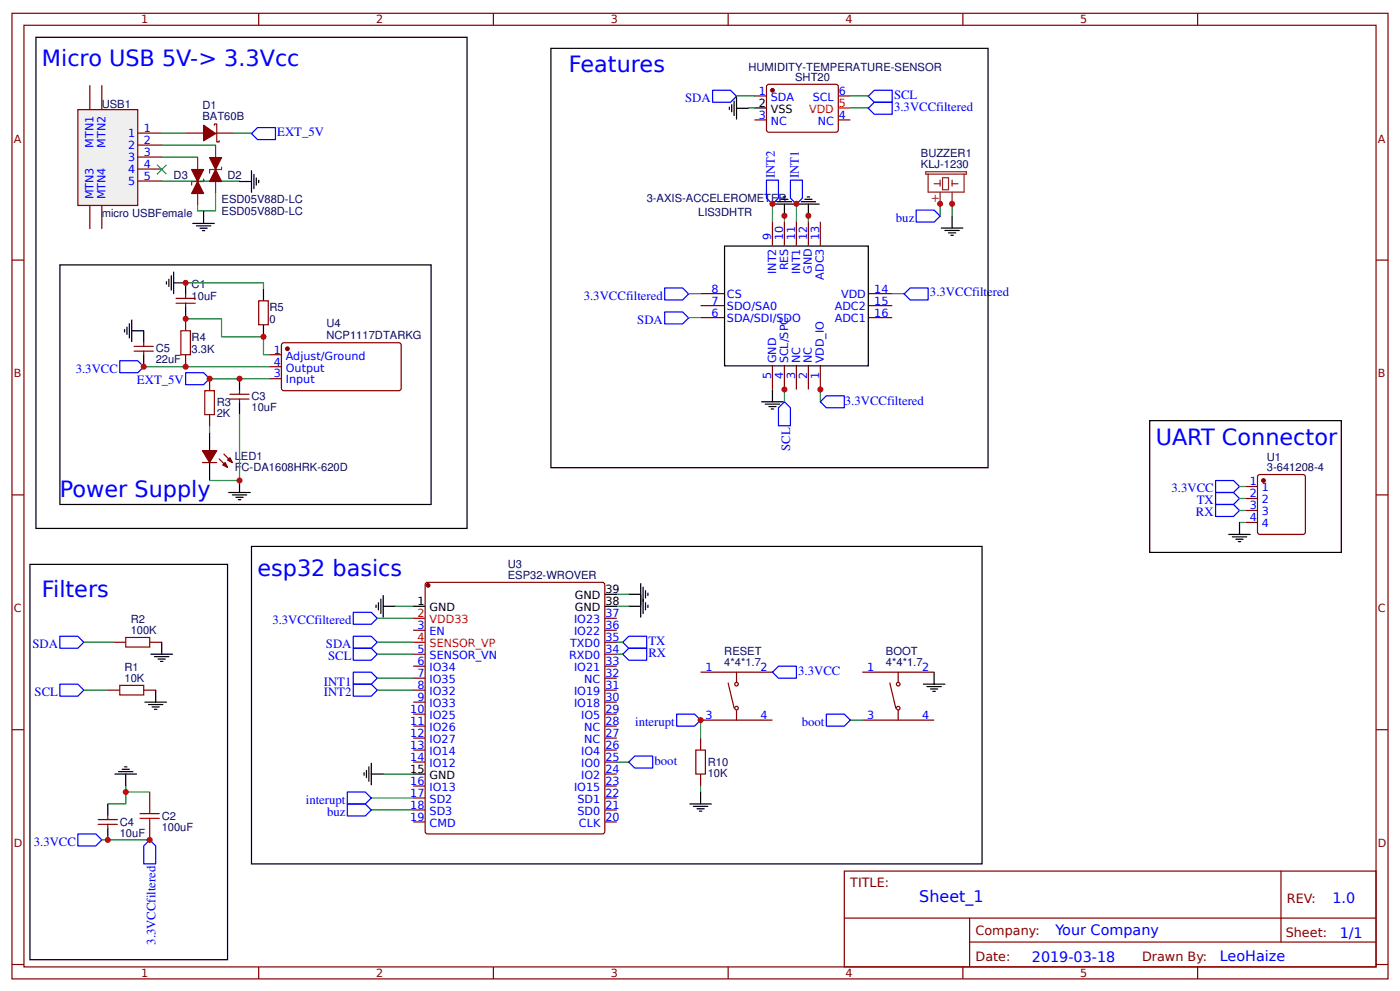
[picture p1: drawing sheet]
<svg xmlns="http://www.w3.org/2000/svg" width="309mm" height="219mm" viewBox="0 0 309 219" stroke-linecap="round" stroke-linejoin="round" font-family="sans-serif">
<g fill="none" stroke="#800" stroke-width=".26">
<path d="M2.6 2.9h304.1v213.3h-304.1zM5.3 5.6h298.7v207.9h-298.7zM57.1 2.9v2.7M109 2.9v2.7M160.9 2.9v2.7M169.6 18.7h15.3l.3 .4-.1 9.8-.4 .3-15.1-.1-.3-.4v-9.6zM212.7 2.9v2.7M264.6 2.9v2.7M166.7 21.2h2.6M166.7 26.5h2.6M185.2 21.2h2.7M185.2 26.5h2.7"/>
<path d="M2.6 57.4h2.7M170.7 49v5.3M173.3 49v5.3M175.9 49v5.3M178.6 49v5.3M181.2 49v5.3M304 57.4h2.7M29.6 77.5h4.3M29.6 76.5h4.3M31.7 75.7v.8M31.7 77.5v.8M38.9 67h4.2"/>
<path d="M38.9 65.9h4.2M41 65.1v.8M41 67v.8M41 70.4v2.7M41 78.3v2.7M57.1 66.4h2.2v5.3h-2.2zM59.5 78.3h2.7M62.4 75.8h26l.2 .4v9.8l-.5 .3-25.7-.1-.2-.4v-9.6zM154.8 70.1h5.3M154.8 67.5h5.3M154.8 64.8h5.3M191.8 70.1h5.3"/>
<path d="M191.8 67.5h5.3M191.8 64.8h5.3M46.3 83.6v2.7M46.3 91.6v2.6M50.8 88.1h4.2M50.8 87.1h4.2M52.9 86.3v.8M52.9 88.1v.8M59.5 81h2.7M59.5 83.6h2.7M170.7 80.7v5.3M173.3 80.7v5.3"/>
<path d="M175.9 80.7v5.3M178.6 80.7v5.3M181.2 80.7v5.3M2.6 109.3h2.7M44.7 102.2h3.2M48.4 101.4l1.9 1.8M49.5 100.3l1.8 1.9M304 109.3h2.7M23.8 152.4h2.7M25.1 141.8h2.7M31.7 152.4h2.7M33.1 141.8h2.6"/>
<path d="M154.8 159h15.9M154.8 148.5h15.9M160.9 150.8l1.3 5.6M162.7 148.5v2.1M162.7 156.9v2.1M2.6 161.2h2.7M33.1 174.9v2.7M304 161.2h2.7M21.7 182.1h4.2M21.7 181h4.2M23.8 180.2v.8M23.8 182.1v.8"/>
<path d="M33.1 182.9v2.6M186.5 192.4h117.5v21.1h-117.5zM283 192.4v15.7M2.6 213h2.7M57.1 213.5v2.7M109 213.5v2.7M160.9 213.5v2.7M186.6 202.8h117.3M212.7 213.5v2.7M214.2 208.1h89.7M214.2 202.8v10.5M264.6 213.5v2.7"/>
<path d="M304 213h2.7"/>
<circle cx="162.7" cy="156.4" r=".4"/>
<circle cx="162.7" cy="151.1" r=".4"/>
</g>
<g fill="none" stroke="#000" stroke-width=".26">
<path d="M161.1 23.6v.6M161.7 23.1v1.6M162.2 22.3v3.2M162.7 23.9h2.7M162.7 21.5v4.8M166.7 23.8h2.6M13.2 58.5h82v52.9h-82zM160.1 54.3h31.7v26.5h-31.7zM170.9 45.1h4.8M171.7 44.5h3.2M172.5 44h1.6M173 43.5h.6"/>
<path d="M173.3 45.1v2.6M176.2 45.1h4.8M177 44.5h3.2M177.8 44h1.6M178.3 43.5h.6M178.6 45.1v2.6M208 50.4h4.7M208.8 50.9h3.1M209.5 51.4h1.6M210.1 52h.5M210.3 47.7v2.7M27.5 72.8v.5"/>
<path d="M28 72.3v1.5M28.6 71.5v3.1M29.1 73.1h2.6v2.6M29.1 70.7v4.7M31.7 78.3v2.7M36.8 62.2v.5M37.3 61.7v1.6M37.8 60.9v3.2M38.4 62.5h2.6v2.6M38.4 60.1v4.7M41 67.8v2.6M58.2 63.8v2.6"/>
<path d="M58.2 71.7v2.7M46.3 95.5v4M52.9 83.6v2.7M52.9 88.9v2.7M168.3 88.7h4.7M169.1 89.3h3.1M169.9 89.8h1.5M170.4 90.3h.5M170.7 86.1v2.6M46.3 102.2v3.9M50.5 108.8h4.8M51.3 109.3h3.2"/>
<path d="M52.1 109.8h1.6M52.7 110.4h.5M52.9 106.1v2.7M6.6 124.6h43.7v87.4h-43.7zM83.1 133.6v.6M83.6 133.1v1.6M84.1 132.3v3.2M84.7 133.9h2.6M84.7 131.5v4.8M138.9 131.3h2.7M138.9 133.9h2.7M141.6 128.9v7.4"/>
<path d="M142.1 129.7v5.8M142.6 130.5v1.6M142.6 133.1v1.6M143.1 131v.5M143.1 133.6v.6M32 155.1h4.8M32.8 155.6h3.2M33.3 144.5h4.8M33.6 156.1h1.6M34.1 156.7h.6M34.1 145h3.2M34.4 152.4v2.7"/>
<path d="M34.9 145.5h1.6M35.5 146.1h.5M35.7 141.8v2.7M23.8 177.6v2.6M25.4 170.9h4.8M26.2 170.4h3.2M27 169.9h1.6M27.5 169.4h.5M27.8 170.9v2.7M80.4 170.7v.5M81 170.2v1.5M81.5 169.4v3.1"/>
<path d="M82 170.9h2.7M82 168.6v4.7M23.8 182.9v2.6"/>
</g>
<g fill="none" stroke="#080" stroke-width=".26">
<path d="M162.7 21.2h4M165.4 23.8h1.3M187.9 21.2h3.9M187.9 23.8h3.9M170.7 45v4M173.3 47.7v1.3M175.9 45v4M178.6 47.7v1.3M210.3 45v2.7M41 70.4h7.9v4h9.3v3.9h1.3M41 62.5h17.2v1.3M152.1 70.1h2.7"/>
<path d="M152.1 64.8h2.7M197.1 64.8h2.7M31.7 81h27.8M46.3 83.6h13.2M46.3 94.2v1.3M52.9 91.6v14.5h-6.6M173.3 86v2.7M181.2 86v2.7M83.3 136.6h8M87.3 133.9h4M136.3 131.3h2.6M136.3 133.9h2.6"/>
<path d="M18.5 141.8h6.6M18.5 152.4h5.3M83.3 144.5h8M83.3 141.8h8M83.3 152.4h8M83.3 149.8h8M27.8 173.6v1.3h5.3M27.8 174.9v2.7h-4M84.7 170.9h6.6M22.5 185.5h10.6"/>
</g>
<g fill="none" stroke="#00f" stroke-width=".26">
<path d="M157.4 19.9h4l1.3 1.4-1.3 1.3h-4zM169.3 39.8h2.7v4l-1.3 1.3-1.4-1.3zM174.6 39.8h2.7v4l-1.4 1.3-1.3-1.3zM191.8 21.3l1.3-1.4h4v2.7h-4zM191.8 23.9l1.3-1.3h4v2.6h-4zM26.5 79.7h3.9l1.3 1.3-1.3 1.3h-3.9zM146.8 68.9h4l1.3 1.3-1.3 1.3h-4zM146.8 63.6h4l1.3 1.3-1.3 1.3h-4zM201.1 63.6h4v2.6h-4l-1.3-1.3zM41 82.3h4l1.3 1.3-1.3 1.4h-4zM173.3 88.7l1.3 1.4v3.9h-2.6v-3.9zM181.2 88.7l1.4-1.3h3.9v2.7h-3.9z"/>
<path d="M78.1 135.2h3.9l1.3 1.4-1.3 1.3h-3.9zM13.2 151.1h4l1.3 1.3-1.3 1.3h-4zM13.2 140.5h4l1.3 1.3-1.3 1.4h-4zM78.1 143.2h3.9l1.3 1.3-1.3 1.3h-3.9zM78.1 140.5h3.9l1.3 1.3-1.3 1.4h-3.9zM78.1 151.1h3.9l1.3 1.3-1.3 1.3h-3.9zM78.1 148.5h3.9l1.3 1.3-1.3 1.3h-3.9zM17.2 184.2h4l1.3 1.3-1.3 1.3h-4zM33.1 185.5l1.3 1.3v4h-2.7v-4z"/>
</g>
<path d="M204.5 37.9h9v.6h-9zM205.1 38.5v3.9h7.9v-3.9M207.7 39.8v1.3M208.2 39.3h1.3v2.6h-1.3zM210.3 39.8v1.3M206.4 40.6h1.3M207.7 42.4v2.6M210.3 40.6h1.4M210.3 42.4v2.6" fill="none" stroke="#8d2323" stroke-width=".26"/>
<g fill="#800" stroke="#800" stroke-width=".26">
<path d="M44.7 99.5h3.2l-1.6 2.7z"/>
<path d="M49.7 102.2l.6 1-1.1-.5z"/>
<path d="M50.3 101.6l.5-.5 .5 1.1z"/>
<circle cx="170.7" cy="19.9" r=".4"/>
<circle cx="63.5" cy="77" r=".4"/>
</g>
<path d="M185.2 23.8h2.7" fill="none" stroke="#f00" stroke-width=".26"/>
<path d="M40 73.1h2.1v5.2h-2.1zM45.2 86.3h2.2v5.3h-2.2zM26.5 151.4h5.2v2.1h-5.2zM27.8 140.8h5.3v2.1h-5.3zM31 179.7h4.2M33.1 177.6v2.1M31 180.7h4.2M33.1 180.7v2.2" fill="none" stroke="#a00000" stroke-width=".26"/>
<path d="M17.2 24.2h13.2v21.2h-13.2z" fill="#efefef" stroke="#800" stroke-width=".26"/>
<g fill="none" stroke="#800" stroke-width=".26">
<path d="M19.8 18.8v5.3M22.5 18.8v5.3M30.4 29.4h5.3M30.4 32h5.3M30.4 34.7h5.3M30.4 37.3h5.3M30.4 40h5.3M41 29.4h4M47.4 27.7v-.3h.5v4h.5v-.3M47.6 29.4h4M19.8 45.3v5.3M22.5 45.3v5.3"/>
<path d="M275.2 107.4h2.6M275.2 110.1h2.6M275.2 112.7h2.6M275.2 115.4h2.6M277.9 105.1l.4-.3h9.6l.4 .3 .1 12.4-.3 .5h-9.8l-.4-.2zM91.3 139.2h2.6M94.2 128.7l38.9-.1 .4 .3 .1 54.7-.2 .5-38.9 .1-.5-.3-.1-54.8zM133.6 139.2h2.7M133.6 136.6h2.7M91.3 144.5h2.6M91.3 147.1h2.6M91.3 149.8h2.6"/>
<path d="M91.3 152.4h2.6M91.3 155.1h2.6M91.3 157.7h2.6M133.6 144.5h2.7M133.6 147.1h2.7M133.6 149.8h2.7M133.6 152.4h2.7M133.6 155.1h2.7M133.6 157.7h2.7M133.6 141.8h2.7M190.5 159h15.9M190.5 148.5h15.9"/>
<path d="M196.6 150.8l1.3 5.6M198.4 148.5v2.1M198.4 156.9v2.1M91.3 160.4h2.6M91.3 163h2.6M91.3 165.7h2.6M91.3 168.3h2.6M91.3 173.6h2.6M91.3 176.2h2.6M91.3 178.9h2.6M133.6 160.4h2.7M133.6 163h2.7"/>
<path d="M133.6 165.7h2.7M133.6 168.3h2.7M133.6 173.6h2.7M133.6 176.2h2.7M133.6 178.9h2.7M133.6 170.9h2.7M154.8 163v2.7M154.8 170.9v2.7M91.3 181.5h2.6M133.6 181.5h2.7"/>
<circle cx="198.4" cy="156.4" r=".4"/>
<circle cx="198.4" cy="151.1" r=".4"/>
</g>
<g fill="#800" stroke="#800" stroke-width=".26">
<path d="M45 27.7l2.6 1.8-2.6 1.6z"/>
<path d="M46.3 34.8h2.6l-1.3 2.6z"/>
<path d="M47.6 37.4l1.3 2.7h-2.6z"/>
<path d="M42.3 37.4h2.7l-1.3 2.7z"/>
<path d="M43.7 40.1l1.3 2.6h-2.7z"/>
<circle cx="94.6" cy="129.3" r=".4"/>
<circle cx="279.1" cy="106.1" r=".4"/>
</g>
<g fill="none" stroke="#080" stroke-width=".26">
<path d="M35.7 29.4h5.3M35.7 40h17.2M35.7 32h11.9M35.7 34.7h8M51.6 29.4h4M47.6 42.6v4h-3.9v-1.3M207.7 45v2.7M273.8 107.4h1.4M273.8 110.1h1.4M273.8 112.7h1.4M273.8 115.4h1.4M136.3 141.8h1.3"/>
<path d="M136.3 144.5h1.3M154.8 159v4M187.9 159h2.6M82 178.9h9.3M82 176.2h9.3M136.3 168.3h2.6M154.8 173.6v1.3"/>
</g>
<g fill="none" stroke="#00f" stroke-width=".26">
<path d="M55.6 29.5l1.3-1.3h4v2.6h-4zM202.4 46.4h4l1.3 1.3-1.3 1.3h-4zM268.6 106.1h3.9l1.3 1.3-1.3 1.4h-3.9zM268.6 108.8h3.9l1.3 1.3-1.3 1.3h-3.9zM268.6 111.4h3.9l1.3 1.3-1.3 1.4h-3.9zM137.6 141.8l1.3-1.3h4v2.7h-4zM137.6 144.5l1.3-1.3h4v2.6h-4zM149.5 157.7h4l1.3 1.3-1.3 1.4h-4zM170.7 148.5l1.3-1.4h3.9v2.7h-3.9zM182.6 157.7h3.9l1.4 1.3-1.4 1.4h-3.9zM76.7 177.6h4l1.3 1.3-1.3 1.3h-4zM76.7 174.9h4l1.3 1.3-1.3 1.4h-4z"/>
<path d="M138.9 168.3l1.3-1.3h4v2.6h-4z"/>
</g>
<g fill="none" stroke="#000" stroke-width=".26">
<path d="M7.9 8.2h95.3v108.5h-95.3zM121.7 10.7h96.6v92.6h-96.6zM55.6 37.7v4.8M56.1 38.5v3.2M56.6 39.3v1.6M57.1 39.8v.6M42.6 49.3h4.8M43.4 49.9h3.2M44.2 50.4h1.6M44.7 50.9h.5M45 46.7v2.6M52.9 40.1h2.7"/>
<path d="M254 92.9h42.3v29.1h-42.3zM271.5 118h4.7M272.3 118.6h3.1M273 119.1h1.6M273.6 119.6h.5M273.8 115.4v2.6M55.6 120.7h161.4v70.1h-161.4zM91.3 133.9h2.6M133.6 133.9h2.7M133.6 131.3h2.7M204 151.1h4.8M204.8 151.6h3.2"/>
<path d="M205.6 152.2h1.6M206.1 152.7h.5M206.4 148.5v2.6M91.3 170.9h2.6M152.4 177.6h4.8M153.2 178.1h3.2M154 178.6h1.6M154.5 179.1h.5M154.8 174.9v2.7"/>
</g>
<path d="M34.7 36.4l2.1 2.1zM36.8 36.4l-2.1 2.1z" fill="#000" stroke="#3c3" stroke-width=".26"/>
<path d="M43.7 34.7v10.6M45 39.6v.5h-2.7v.8M47.6 32v10.6M48.9 36.9v.5h-2.6v.8" fill="none" stroke="#8d2323" stroke-width=".26"/>
<path d="M153.7 165.7h2.1v5.2h-2.1z" fill="none" stroke="#a00000" stroke-width=".26"/>
<path d="M91.3 136.6h2.6M91.3 141.8h2.6" fill="none" stroke="#f00" stroke-width=".26"/>
<g fill="#c00">
<circle cx="58.2" cy="74.4" r=".66"/>
<circle cx="41" cy="70.4" r=".66"/>
<circle cx="46.3" cy="83.6" r=".66"/>
<circle cx="23.8" cy="185.5" r=".66"/>
<circle cx="52.9" cy="83.6" r=".66"/>
<circle cx="27.8" cy="174.9" r=".66"/>
<circle cx="33.1" cy="185.5" r=".66"/>
<circle cx="52.9" cy="106.1" r=".66"/>
<circle cx="31.8" cy="81" r=".66"/>
<circle cx="41" cy="81" r=".66"/>
<circle cx="41" cy="62.5" r=".66"/>
<circle cx="154.8" cy="159" r=".66"/>
<circle cx="210.3" cy="45" r=".66"/>
<circle cx="207.7" cy="45" r=".66"/>
<circle cx="181.2" cy="86" r=".66"/>
<circle cx="173.3" cy="86" r=".66"/>
<circle cx="178.6" cy="47.7" r=".66"/>
<circle cx="173.3" cy="47.7" r=".66"/>
<circle cx="170.7" cy="45" r=".66"/>
<circle cx="175.9" cy="45" r=".66"/>
</g>
<g font-size="4.9" fill="#00f">
<text x="9.3" y="14.6">Micro USB 5V-&gt; 3.3Vcc</text>
<text x="125.7" y="16">Features</text>
<text x="255.3" y="98.2">UART Connector</text>
<text x="13.2" y="109.8">Power Supply</text>
<text x="9.3" y="131.8">Filters</text>
<text x="56.9" y="127.3">esp32 basics</text>
</g>
<text font-size="3.5" fill="#00f" x="203.1" y="199.2">Sheet_1</text>
<g font-size="3.2" fill="#00f">
<text x="294.4" y="199.3">1.0</text>
<text x="233.2" y="206.5">Your Company</text>
<text x="296" y="207.1">1/1</text>
<text x="228" y="212.4">2019-03-18</text>
<text x="269.5" y="212.3">LeoHaize</text>
</g>
<g font-size="2.8" fill="#00f">
<text x="151.4" y="22.6">SDA</text>
<text x="197.5" y="21.8">SCL</text>
<text x="197.5" y="24.4">3.3VCCfiltered</text>
<text x="61.3" y="30.1">EXT_5V</text>
<text x="171.2" y="39.4" transform="rotate(-90 171.2 39.4)">INT2</text>
<text x="176.5" y="39.4" transform="rotate(-90 176.5 39.4)">INT1</text>
<text x="197.9" y="49">buz</text>
<text x="205.5" y="65.4">3.3VCCfiltered</text>
<text x="129" y="66.2">3.3VCCfiltered</text>
<text x="140.8" y="71.5">SDA</text>
<text x="16.7" y="82.3">3.3VCC</text>
<text x="30.3" y="84.9">EXT_5V</text>
<text x="186.6" y="89.4">3.3VCCfiltered</text>
<text x="174.6" y="99.6" transform="rotate(-90 174.6 99.6)">SCL</text>
<text x="258.8" y="108.8">3.3VCC</text>
<text x="264.4" y="111.4">TX</text>
<text x="264.2" y="114">RX</text>
<text x="60.2" y="137.9">3.3VCCfiltered</text>
<text x="7.2" y="143.1">SDA</text>
<text x="72" y="143.2">SDA</text>
<text x="143.3" y="142.4">TX</text>
<text x="72.5" y="145.8">SCL</text>
<text x="143.3" y="145.1">RX</text>
<text x="176.3" y="149">3.3VCC</text>
<text x="7.7" y="153.7">SCL</text>
<text x="71.5" y="153.8">INT2</text>
<text x="71.5" y="151.5">INT1</text>
<text x="140.3" y="160.4">interupt</text>
<text x="177.1" y="160.3">boot</text>
<text x="144.6" y="168.9">boot</text>
<text x="67.6" y="177.6">interupt</text>
<text x="72.3" y="180.2">buz</text>
<text x="7.5" y="186.8">3.3VCC</text>
<text x="34.4" y="208.7" transform="rotate(-90 34.4 208.7)">3.3VCCfiltered</text>
</g>
<g font-size="2.8" fill="#800">
<text x="187.9" y="195.8">TITLE:</text>
<text x="284.3" y="199.3">REV:</text>
<text x="215.5" y="206.5">Company:</text>
<text x="284.1" y="206.9">Sheet:</text>
<text x="215.5" y="212.2">Date:</text>
<text x="252.3" y="212.3">Drawn By:</text>
</g>
<g font-size="2.5" fill="#800">
<text x="31.2" y="5.2">1</text>
<text x="83.1" y="5.2">2</text>
<text x="134.9" y="5.2">3</text>
<text x="186.8" y="5.2">4</text>
<text x="238.7" y="5.2">5</text>
<text x="3" y="31.5">A</text>
<text x="304.4" y="31.5">A</text>
<text x="3" y="83.4">B</text>
<text x="304.4" y="83.4">B</text>
<text x="3" y="135.2">C</text>
<text x="304.4" y="135.2">C</text>
<text x="3" y="187.1">D</text>
<text x="304.4" y="187.1">D</text>
<text x="31.2" y="215.8">1</text>
<text x="83.1" y="215.8">2</text>
<text x="134.9" y="215.8">3</text>
<text x="186.8" y="215.8">4</text>
<text x="238.7" y="215.8">5</text>
</g>
<g font-size="2.5" fill="#000080">
<text x="165.4" y="15.6">HUMIDITY-TEMPERATURE-SENSOR</text>
<text x="175.7" y="17.8">SHT20</text>
<text x="22.5" y="23.8">USB1</text>
<text x="44.7" y="26.6">BAT60B</text>
<text x="44.7" y="24.2">D1</text>
<text x="203.5" y="34.8">BUZZER1</text>
<text x="38.4" y="39.6">D3</text>
<text x="50.3" y="39.6">D2</text>
<text x="203.5" y="37.1">KLJ-1230</text>
<text x="22.5" y="47.9">micro USBFemale</text>
<text x="48.9" y="44.9">ESD05V88D-LC</text>
<text x="48.9" y="47.6">ESD05V88D-LC</text>
<text x="142.9" y="44.7">3-AXIS-ACCELEROMETER</text>
<text x="154.3" y="47.7">LIS3DHTR</text>
<text x="42.3" y="63.6">C1</text>
<text x="42.3" y="66.3">10uF</text>
<text x="59.5" y="71.3">0</text>
<text x="59.5" y="68.6">R5</text>
<text x="34.4" y="77.8">C5</text>
<text x="42.3" y="77.9">3.3K</text>
<text x="42.3" y="75.3">R4</text>
<text x="72.1" y="74.9">NCP1117DTARKG</text>
<text x="72.1" y="72.2">U4</text>
<text x="34.4" y="80.2">22uF</text>
<text x="47.9" y="89.8">R3</text>
<text x="55.6" y="88.4">C3</text>
<text x="47.9" y="92.1">2K</text>
<text x="55.6" y="90.8">10uF</text>
<text x="51.9" y="101.7">LED1</text>
<text x="279.9" y="101.7">U1</text>
<text x="51.9" y="104.1">FC-DA1608HRK-620D</text>
<text x="279.9" y="104">3-641208-4</text>
<text x="112.2" y="125.5">U3</text>
<text x="112.2" y="127.8">ESP32-WROVER</text>
<text x="28.9" y="137.6">R2</text>
<text x="28.9" y="140">100K</text>
<text x="27.5" y="148.2">R1</text>
<text x="160" y="147.1">4*4*1.7</text>
<text x="160" y="144.8">RESET</text>
<text x="195.7" y="147.1">4*4*1.7</text>
<text x="195.7" y="144.8">BOOT</text>
<text x="27.5" y="150.6">10K</text>
<text x="156.4" y="171.5">10K</text>
<text x="156.4" y="169.2">R10</text>
<text x="26.5" y="184.8">10uF</text>
<text x="26.5" y="182.4">C4</text>
<text x="35.7" y="183.4">100uF</text>
<text x="35.7" y="181.1">C2</text>
</g>
<g font-size="2.5" fill="#00f">
<text x="167.6" y="21">1</text>
<text x="170.3" y="22.3">SDA</text>
<text x="179.6" y="22.3">SCL</text>
<text x="185.3" y="21">6</text>
<text x="31.7" y="29.2">1</text>
<text x="167.6" y="26.3">3</text>
<text x="170.3" y="27.6">NC</text>
<text x="180.7" y="27.6">NC</text>
<text x="185.3" y="26.3">4</text>
<text x="20.6" y="32.6" transform="rotate(-90 20.6 32.6)">MTN1</text>
<text x="23.3" y="32.6" transform="rotate(-90 23.3 32.6)">MTN2</text>
<text x="28.3" y="30.3">1</text>
<text x="28.3" y="32.9">2</text>
<text x="28.3" y="35.6">3</text>
<text x="31.7" y="31.9">2</text>
<text x="31.7" y="34.5">3</text>
<text x="28.3" y="38.2">4</text>
<text x="28.3" y="40.9">5</text>
<text x="31.7" y="37.2">4</text>
<text x="31.7" y="39.8">5</text>
<text x="20.6" y="44.1" transform="rotate(-90 20.6 44.1)">MTN3</text>
<text x="23.3" y="44.1" transform="rotate(-90 23.3 44.1)">MTN4</text>
<text x="170.4" y="53" transform="rotate(-90 170.4 53)">9</text>
<text x="173" y="53" transform="rotate(-90 173 53)">10</text>
<text x="175.7" y="53" transform="rotate(-90 175.7 53)">11</text>
<text x="178.3" y="53" transform="rotate(-90 178.3 53)">12</text>
<text x="181" y="53" transform="rotate(-90 181 53)">13</text>
<text x="174.1" y="59.7" transform="rotate(-90 174.1 59.7)">RES</text>
<text x="157.2" y="64.7">8</text>
<text x="160.6" y="65.7">CS</text>
<text x="171.4" y="60.5" transform="rotate(-90 171.4 60.5)">INT2</text>
<text x="176.7" y="60.5" transform="rotate(-90 176.7 60.5)">INT1</text>
<text x="179.4" y="60.5" transform="rotate(-90 179.4 60.5)">GND</text>
<text x="182" y="61.8" transform="rotate(-90 182 61.8)">ADC3</text>
<text x="185.8" y="65.7">VDD</text>
<text x="193.1" y="64.7">14</text>
<text x="157.2" y="69.9">6</text>
<text x="157.2" y="67.3">7</text>
<text x="160.6" y="71">SDA/SDI/SDO</text>
<text x="160.6" y="68.4">SDO/SA0</text>
<text x="184.4" y="68.4">ADC2</text>
<text x="184.4" y="71">ADC1</text>
<text x="193.1" y="67.3">15</text>
<text x="193.1" y="69.9">16</text>
<text x="60.5" y="78.1">1</text>
<text x="60.5" y="80.7">4</text>
<text x="60.5" y="83.4">3</text>
<text x="63.2" y="79.4">Adjust/Ground</text>
<text x="63.2" y="82">Output</text>
<text x="170.4" y="83.7" transform="rotate(-90 170.4 83.7)">5</text>
<text x="171.4" y="80.3" transform="rotate(-90 171.4 80.3)">GND</text>
<text x="173" y="83.7" transform="rotate(-90 173 83.7)">4</text>
<text x="174.1" y="80.3" transform="rotate(-90 174.1 80.3)">SCL/SPC</text>
<text x="175.7" y="83.7" transform="rotate(-90 175.7 83.7)">3</text>
<text x="176.7" y="80.3" transform="rotate(-90 176.7 80.3)">NC</text>
<text x="178.3" y="83.7" transform="rotate(-90 178.3 83.7)">2</text>
<text x="179.4" y="80.3" transform="rotate(-90 179.4 80.3)">NC</text>
<text x="181" y="83.7" transform="rotate(-90 181 83.7)">1</text>
<text x="182" y="80.3" transform="rotate(-90 182 80.3)">VDD_IO</text>
<text x="63.2" y="84.7">Input</text>
<text x="276.1" y="107.2">1</text>
<text x="276.1" y="109.8">2</text>
<text x="276.1" y="112.5">3</text>
<text x="278.8" y="108.5">1</text>
<text x="278.8" y="111.2">2</text>
<text x="278.8" y="113.8">3</text>
<text x="276.1" y="115.1">4</text>
<text x="278.8" y="116.4">4</text>
<text x="126.8" y="137.6">IO23</text>
<text x="133.7" y="136.3">37</text>
<text x="92.2" y="138.9">3</text>
<text x="94.9" y="140.3">EN</text>
<text x="126" y="142.9">TXD0</text>
<text x="126.8" y="140.3">IO22</text>
<text x="133.7" y="141.6">35</text>
<text x="133.7" y="138.9">36</text>
<text x="92.2" y="144.2">5</text>
<text x="92.2" y="146.9">6</text>
<text x="92.2" y="149.5">7</text>
<text x="94.9" y="145.5">SENSOR_VN</text>
<text x="94.9" y="148.2">IO34</text>
<text x="125.8" y="145.5">RXD0</text>
<text x="126.8" y="148.2">IO21</text>
<text x="133.7" y="149.5">32</text>
<text x="133.7" y="146.9">33</text>
<text x="133.7" y="144.2">34</text>
<text x="155.9" y="148.2">1</text>
<text x="168" y="148.2">2</text>
<text x="191.6" y="148.2">1</text>
<text x="203.7" y="148.2">2</text>
<text x="92.2" y="152.2">8</text>
<text x="92.2" y="154.8">9</text>
<text x="94.9" y="150.8">IO35</text>
<text x="94.9" y="153.5">IO32</text>
<text x="126.8" y="153.5">IO19</text>
<text x="129.1" y="150.8">NC</text>
<text x="133.7" y="154.8">30</text>
<text x="133.7" y="152.2">31</text>
<text x="90.7" y="157.5">10</text>
<text x="90.7" y="160.1">11</text>
<text x="94.9" y="156.1">IO33</text>
<text x="94.9" y="158.8">IO25</text>
<text x="94.9" y="161.4">IO26</text>
<text x="126.8" y="156.1">IO18</text>
<text x="128.4" y="158.8">IO5</text>
<text x="129.1" y="161.4">NC</text>
<text x="133.7" y="160.1">28</text>
<text x="133.7" y="157.5">29</text>
<text x="155.9" y="158.8">3</text>
<text x="168" y="158.8">4</text>
<text x="191.6" y="158.8">3</text>
<text x="203.7" y="158.8">4</text>
<text x="90.7" y="162.7">12</text>
<text x="90.7" y="165.4">13</text>
<text x="94.9" y="164.1">IO27</text>
<text x="94.9" y="166.7">IO14</text>
<text x="128.4" y="166.7">IO4</text>
<text x="129.1" y="164.1">NC</text>
<text x="133.7" y="165.4">26</text>
<text x="133.7" y="162.7">27</text>
<text x="90.7" y="168">14</text>
<text x="90.7" y="173.3">16</text>
<text x="94.9" y="169.4">IO12</text>
<text x="128.4" y="172">IO2</text>
<text x="128.4" y="169.4">IO0</text>
<text x="133.7" y="173.3">23</text>
<text x="133.7" y="170.7">24</text>
<text x="133.7" y="168">25</text>
<text x="90.7" y="176">17</text>
<text x="90.7" y="178.6">18</text>
<text x="94.9" y="174.7">IO13</text>
<text x="94.9" y="177.3">SD2</text>
<text x="94.9" y="179.9">SD3</text>
<text x="126.8" y="174.7">IO15</text>
<text x="127.6" y="179.9">SD0</text>
<text x="127.6" y="177.3">SD1</text>
<text x="133.7" y="178.6">21</text>
<text x="133.7" y="176">22</text>
<text x="90.7" y="181.3">19</text>
<text x="94.9" y="182.6">CMD</text>
<text x="127.9" y="182.6">CLK</text>
<text x="133.7" y="181.3">20</text>
</g>
<g font-size="2.5">
<text x="167.6" y="23.6">2</text>
<text x="170.3" y="25">VSS</text>
<text x="133.7" y="131">39</text>
<text x="92.2" y="133.6">1</text>
<text x="94.9" y="135">GND</text>
<text x="127" y="135">GND</text>
<text x="127" y="132.3">GND</text>
<text x="133.7" y="133.6">38</text>
<text x="90.7" y="170.7">15</text>
<text x="94.9" y="172">GND</text>
</g>
<g font-size="2.5" fill="#f00">
<text x="185.3" y="23.6">5</text>
<text x="178.7" y="25">VDD</text>
<text x="92.2" y="136.3">2</text>
<text x="94.9" y="137.6">VDD33</text>
<text x="92.2" y="141.6">4</text>
<text x="94.9" y="142.9">SENSOR_VP</text>
</g>
<text font-size="2.5" fill="#8d2323" x="207.4" y="44.8" transform="rotate(-90 207.4 44.8)">+</text>
</svg>
